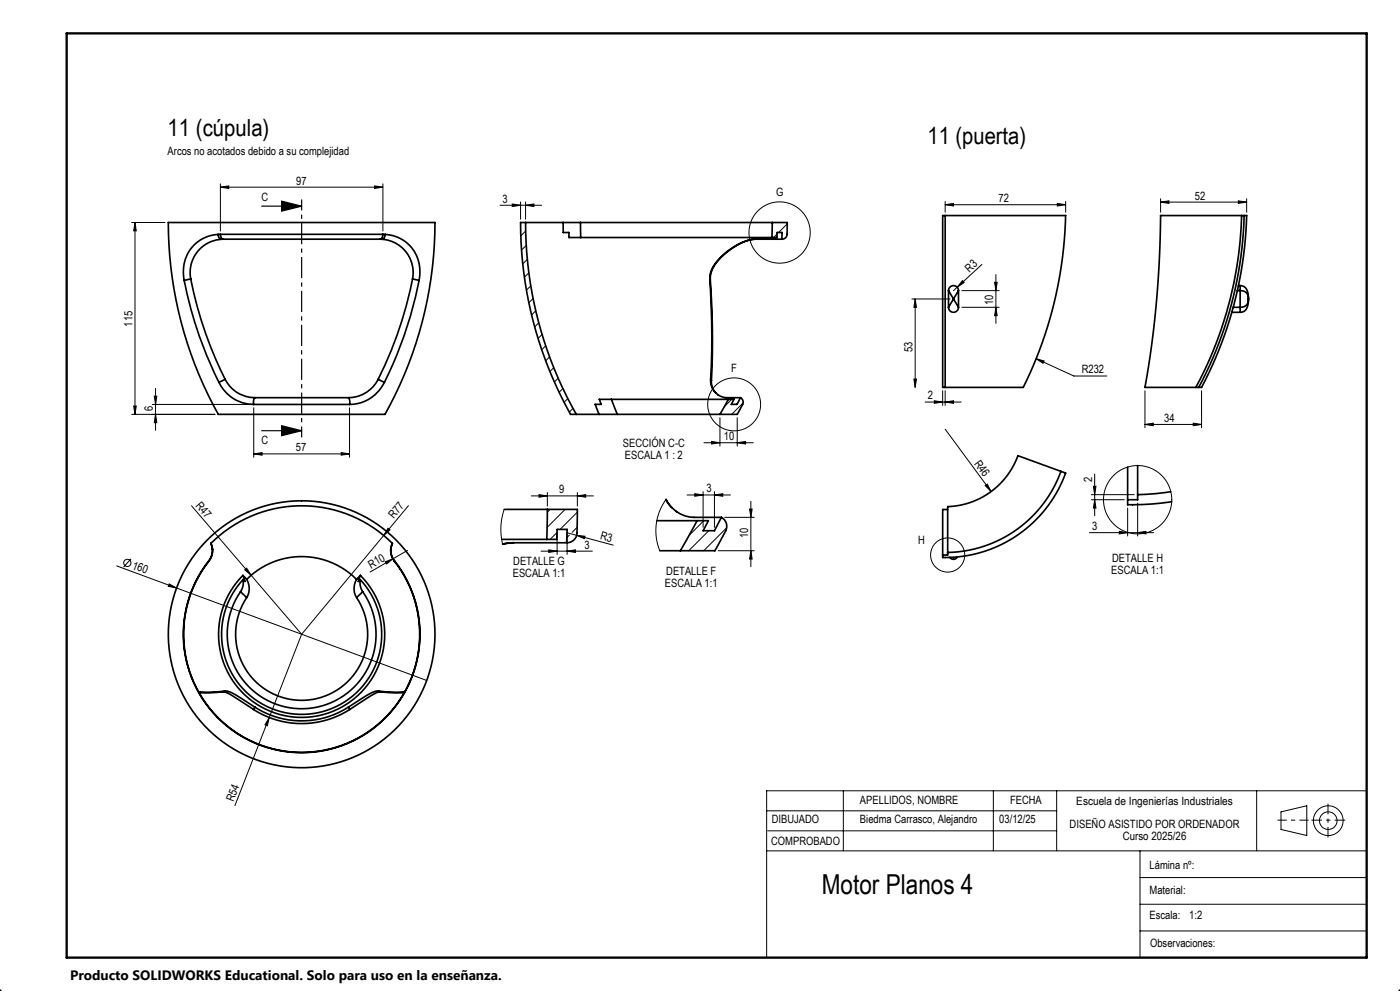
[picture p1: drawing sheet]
<svg xmlns="http://www.w3.org/2000/svg" width="420mm" height="297mm" viewBox="0 0 420 297" stroke-linecap="round" stroke-linejoin="round" font-family="sans-serif">
<g fill="none" stroke="#000" stroke-width=".5">
<path d="M50.5 66.7h79.9a115.4 115.4 0 0 1-15 57.5h-49.8a116.2 116.2 0 0 1-15.1-57.5zM65.4 70.2a11.1 11.1 0 0 0-10.1 13.9M65.4 70.2a1.33 1.33 0 0 0 1 1.5M66.1 70.2h48.8M66.1 70.2a1.3 1.3 0 0 0 .9 1.5M66.1 70.2h-.7M66.4 71.7a10 10 0 0 0-9.2 11.9M67 71.7h47M67 71.7h-.6M114 71.7h.5M114.5 71.7a10 10 0 0 1 9.3 11.9M114.9 70.2a1.3 1.3 0 0 1-.9 1.5"/>
<path d="M114.9 70.2h.7M115.6 70.2a11.1 11.1 0 0 1 10.1 13.9M115.6 70.2a1.33 1.33 0 0 1-1.1 1.5M157.7 66.7a116.2 116.2 0 0 0 15.2 57.5M157.7 66.7h11.2M157.7 66.7h-1.5a117.7 117.7 0 0 0 15 57.5h1.7M168.9 66.7l.1 3h1.7v1.5h3.5M168.9 66.7h5.2M174.1 66.7l.1 4.5M174.1 66.7h57.6M174.2 71.2h57.4M226.1 71.7h.1a18.8 18.8 0 0 0-12.6 9.3l-.5 2.7"/>
<path d="M226.1 71.7a18.6 18.6 0 0 0-12.7 9.3l-.5 2.6M226.6 71.7h-.5M231.6 71.2h1.5v-1.5h1.5v2M231.7 66.7h4.5v1.8a3.3 3.3 0 0 1-.8 2.9l-.8 .3M231.7 66.7l-.1 4.5M234.6 71.7h-8.5M234.6 71.7h.1M283.5 64.6h-.7v51.5h.7M283.5 64.6v51.5M283.5 64.6h36.2a122.1 122.1 0 0 1-12.7 51.5h-23.5M372.5 64.6h1.5a116.2 116.2 0 0 1-13.5 51.5h-1.7M372.5 64.6h-24.3a302.5 302.5 0 0 1-4.7 51.5h15.3"/>
<path d="M372.5 64.6a114.7 114.7 0 0 1-13.7 51.5M373.2 64.6a115.5 115.5 0 0 1-13.6 51.5M55.3 84.1a119.8 119.8 0 0 0 10.4 30.5M57.2 83.6a117.7 117.7 0 0 0 10.3 30.1M57.2 83.6l-1.9 .5M123.8 83.6a117.7 117.7 0 0 1-10.4 30.1M123.8 83.6l1.9 .5M125.7 84.1a119.8 119.8 0 0 1-10.4 30.5M212.9 83.6l.7 17.1-.4 13M212.9 83.6l.2 .1M213.1 83.7a283.8 283.8 0 0 1 .4 31.5l.4 1.4 .8 1.1M284.5 87.1l1.5 2.5"/>
<path d="M284.5 87.1a1.5 1.5 0 0 1 1.5-1.5 1.5 1.5 0 0 1 1.5 1.5M284.5 92.1a1.5 1.5 0 0 0 1.5 1.5 1.5 1.5 0 0 0 1.5-1.5M284.5 87.1v5M286 89.6l1.5 2.5M286 89.6l-1.5 2.5M287.5 87.1l-1.5 2.5M287.5 87.1v5M369.5 93.6h2.5M370 92.1h2M371.2 87.1h.8M371.5 85.6h.5M372 85.6a2.85 2.85 0 0 1 2.5 3.4v.6"/>
<path d="M372 87.1a2.22 2.22 0 0 1 2.5 2.5M372 85.6v1.5M372 92.1v1.5M372 87.1v5M374.5 89.6a3.4 3.4 0 0 1-1.9 3.9l-.6 .1M374.5 89.6a2.21 2.21 0 0 1-2.5 2.5M65.7 114.6a11.7 11.7 0 0 0 10.4 6.6M67.5 113.7a10 10 0 0 0 9 5.5M67.5 113.7l-1.8 .9M76.5 119.2h28M76.5 119.2a2.25 2.25 0 0 0-.4 2M104.5 119.2a2.25 2.25 0 0 1 .4 2"/>
<path d="M113.4 113.7a10 10 0 0 1-8.9 5.5M113.4 113.7l1.9 .9M115.3 114.6a11.6 11.6 0 0 1-10.4 6.6M183.4 119.7h-3.6l.5 1.5h-1.8l1.2 3M183.4 119.7l1.8 4.5M183.4 119.7h35.1M213.2 113.7a5.3 5.3 0 0 0 6.3 5.5h2.6M213.2 113.7l.2 .4M215.3 118.3h.1M218.5 119.7l-2.5 4.5M222.1 119.2a1.73 1.73 0 0 1 .3 2.8l-1.2 2.2h-5.2M222.1 119.2l-1 2h-1.7l.8-1.5h-1.7"/>
<path d="M76.1 121.2h28.8M172.9 124.2h6.8M179.7 124.2h5.5M185.2 124.2h30.8M338.3 140v9.8M341.3 139.5v8.8M151.3 152.7h12.9M164.2 152.7h9l-.1 6.2a3.2 3.2 0 0 1-3.1 3.8M164.2 152.7l-.2 9M197 156.1h12.1M199.8 149.8a10.1 10.1 0 0 0 9.9 5.3h6.7M199.8 149.6l1.8 2.6"/>
<path d="M202.8 153.2l.2 .1M209.1 156.1l-5 9M216.4 155.1a3.1 3.1 0 0 1 .9 4.8l-2.8 5.2h-10.4M216.4 155.1l-2.1 4h-3.4l1.6-3h-3.4M284.3 152.7h-1.5v13.6M318.3 141.3l-12.9-4.7a23.2 23.2 0 0 1-21.1 15.2v13.8M318.3 141.3a37 37 0 0 1-34 24.3M318.3 141.3l1.4 .5a38.5 38.5 0 0 1-36.9 25.3v-.8M338.3 149.8v1.5l7-.2 6.2-.7M341.3 148.3v1.5h-3M351.2 147.4l-4.4 .5-5.5 .4M62.7 168.1a35.5 35.5 0 0 0 3.7 48 35.5 35.5 0 0 0 48.2 0 35.5 35.5 0 0 0 3.7-48"/>
<path d="M62.7 168.1h.1M62.7 168.1a35.4 35.4 0 0 0 3.7 48 35.4 35.4 0 0 0 48.1 0 35.4 35.4 0 0 0 3.8-48M63.3 162.9a5 5 0 0 1-.6 5.2M63.3 162.9a38.5 38.5 0 0 1 54.4 0M63.3 162.9a5.1 5.1 0 0 1-.6 5.2M72.2 177.3l1.8 1.8M72.2 177.3a22.3 22.3 0 0 0 18.3 35.1 22.3 22.3 0 0 0 18.3-35.1M72.9 172.5l1.1 1.1M72.9 172.5a24.9 24.9 0 0 0 0 35.2 24.9 24.9 0 0 0 35.2 0 24.9 24.9 0 0 0 0-35.2M72.9 172.5l.6 1.8-.6-.6M72.9 173.7l.1 .6a4.8 4.8 0 0 1-.8 3M72.9 173.7a24 24 0 0 0 .8 33.6 24 24 0 0 0 33.6 0 24 24 0 0 0 .8-33.6"/>
<path d="M74 179.1a19.8 19.8 0 0 0 16.5 30.8 19.8 19.8 0 0 0 16.5-30.8M74 173.6a23.3 23.3 0 0 1 33 0M74 173.6a5.3 5.3 0 0 1 0 5.5M107 173.6a5.4 5.4 0 0 0 0 5.5M108.1 173.7a4.9 4.9 0 0 0 .7 3.6M108.1 172.5l-1.1 1.1M108.1 172.5l-.6 1.8 .6-.6M108.8 177.3l-1.8 1.8M117.7 162.9a5 5 0 0 0 .6 5.2M117.7 162.9a4.9 4.9 0 0 0 .6 5.2M118.3 168.1h.1M150.5 161.7h13.5"/>
<path d="M153.1 162.7h.2l-2.5 .4M153.1 162.7l-2.3 .4M154.1 162.7h-1M164 161.7h3l.1-3h3l-.1 4M170 162.7h-16.9M197.9 165.1h6.2M284.3 165.6v.7h-1.5M287.2 166.9a1.31 1.31 0 0 1-2.2 .1M67 207.3l-4.3 .3h-3M67 207.3h.2a43.5 43.5 0 0 1 8.8 5.3M67.5 207.1a10.2 10.2 0 0 1 4.7 2.1l4.3 2.7M67.5 207.1l-4.4 .4-3.5-.2"/>
<path d="M67.5 207.1l-.5 .2M76 212.6a26.8 26.8 0 0 0 29 0M76.5 211.9a26 26 0 0 0 28 0M76.5 211.9l-.5 .7M104.5 211.9l.5 .7M113.4 207.1h-.3a31.1 31.1 0 0 0-8.6 4.8M113.4 207.1l3.9 .3 4.1-.1M113.4 207.1l.6 .2M114 207.3l4.1 .3h3.1M114 207.3h-.1a40.2 40.2 0 0 0-9 5.3"/>
<circle cx="90.5" cy="190.1" r="40"/>
</g>
<g fill="none" stroke="#000" stroke-width=".3">
<path d="M66.1 56.1l2.5-.4v.8zM66.1 55.1v14.1M66.1 56.1h48.8M112.4 55.7l2.5 .4-2.5 .4zM114.9 55.1v14.1M348.2 59.6v4M374 59.6v4M39.5 66.7h10M40.5 66.7l.4 2.5h-.8zM40.5 66.7v57.5M150 61.5h12.5M153.7 61.1l2.5 .4-2.5 .4z"/>
<path d="M156.2 60.5v5.2M157.7 61.5l2.5-.4v.8zM157.7 60.5v5.2M157.7 69.2l-1.5 1.5M157.9 73.6l-1.4 1.4M158.2 77.7l-1.4 1.4M232.1 66.7l-.4 .4M233.1 70.1l-1 1.1M236.2 67.1l-2.6 2.6M283.5 61.4l2.5-.4v.7zM283.5 60.4v3.2M283.5 61.4h36.2"/>
<path d="M294.6 79.2l-8.6 7.9M317.2 61l2.5 .4-2.5 .3zM319.7 60.4v3.2M348.2 60.6l2.5-.4v.8zM348.2 60.6h25.8M371.5 60.2l2.5 .4-2.5 .4zM158.7 81.8l-1.4 1.3M159.2 85.7l-1.3 1.3M159.9 89.5l-1.2 1.2M160.7 93.2l-1.2 1.2M161.6 96.7l-1.2 1.3M273.5 89.6h11.5"/>
<path d="M274.5 89.6l.4 2.5h-.7zM274.5 89.6v26.5M288.5 92.1h11.3M288.5 87.1h11.3M288.7 84.1l.6 .6-2.1 1.4zM298.4 84.6h.8l-.4 2.5zM298.8 92.1l.4 2.5h-.8zM298.8 82.3v14.6M46.3 118.7h.7l-.3 2.5zM46.7 116.4v12.6M162.6 100.2l-1.2 1.2M163.7 103.6l-1.2 1.2"/>
<path d="M164.9 107l-1.2 1.1M166.1 110.2l-1.1 1.2M167.5 113.4l-1.2 1.1M168.9 116.4l-1.2 1.2M170.3 119.5l-1.1 1.1M219.5 119.7l-2.2 2.2M274.2 113.6h.7l-.4 2.5zM282.8 117.1v4.4M283.5 117.1v4.4M310.8 107.5l2.4 .7-.3 .7zM310.8 107.5l11.4 5.2h9.8M343.5 117.1v11.1"/>
<path d="M360.5 117.1v11.1M39.5 124.2h25M40.1 121.7h.8l-.4 2.5zM45.7 121.2h29.4M46.7 124.2l.3 2.5h-.7zM76.1 136l2.5-.4v.8zM76.1 122.2v14.8M76.1 136h28.8M102.4 135.6l2.5 .4-2.5 .4zM104.9 122.2v14.8M171.9 122.4l-1.1 1.1M211.2 132.7h14.8"/>
<path d="M213.5 132.3l2.5 .4-2.5 .4zM216 125.2v8.5M221.2 132.7l2.5-.4v.8zM221.2 125.2v8.5M222.9 120.7l-3.4 3.5M277.5 120.5h10.9M280.3 120.1l2.5 .4-2.5 .4zM283.5 120.5l2.5-.4v.8zM283.5 128.6l13.8 18.7M343.5 127.2l2.5-.4v.8zM343.5 127.2h17M358 126.8l2.5 .4-2.5 .4z"/>
<path d="M57.5 151.6l17.8 20.8M116.4 158.3l.6 .5-1.9 1.7zM122.5 151.5l-32 38.6M151.3 152.7l-.7 2.5-.3 2.7v2.6l.5 2.6M159.4 148.6h18.6M161.7 148.2l2.5 .4-2.5 .4zM164.2 147.6v4.1M165 152.7l-.8 .8M167.1 159.6l-2.1 2.1M167.1 159.7v6.5M169.5 152.7l-5.4 5.4M173.1 158l-1.5 1.6"/>
<path d="M173.2 153.5l-5.2 5.2M173.2 148.6l2.5-.4v.8zM173.2 147.6v4.1M199.8 149.6l-1.9 3.6-1 3.9v4l1 4M206.1 148.3h13M208.4 148l2.5 .3-2.5 .4zM210.9 147.3v10.8M211.1 156.1l-4.4 4.4M212.6 159.1l-6 6M214.3 148.3l2.5-.3v.7zM214.3 147.3v10.8M216.6 155.1l-.4 .4"/>
<path d="M217.4 155.1h8.9M218 158.2l-6.9 6.9M224.9 152.6h.7l-.3 2.5zM225.3 150.2v19.7M295.5 145.5l.7-.4 1.1 2.2zM326.8 159.6h19.3M327.4 148.3h12.9M327.4 149.8h9.9M328 145.8h.8l-.4 2.5zM328.4 149.8l.4 2.5h-.8zM328.4 142.1v12.5M335.8 159.2l2.5 .4-2.5 .4z"/>
<path d="M338.3 152.3v8.3M341.3 159.6l2.5-.4v.8zM341.3 150.8v9.8M35 169.6l18 6.6M39.3 167.5l-2.2 2.4M50.8 175l2.2 1.2-2.5-.5zM53 176.2l75 27.7M73.4 170.8l.6-.5 1.3 2.1zM75.3 172.4l15.2 17.7M115.6 168.4l2.3-.9-1.9 1.5zM122.3 165l-11.3 6.4M162.3 165.2h15.4"/>
<path d="M164.6 164.8l2.5 .4-2.5 .4zM170.1 165.2l2.5-.4v.8zM170.8 160.4l-.7 .7M173 160.4l2.5 .3-.2 .8zM184 163.4l-13.9-3.7v6.5M215.5 165.1h10.8M225.3 165.1l.3 2.5h-.7zM90.5 190.1l-20 51.4M80.8 215l-.6 2.5-.7-.3zM253 237v18M298 237v18M317 237v18"/>
<path d="M377 237v18M410 237h-180v50M230 255h180M230 243h87M230.3 249h86.7M342 255v32M384.3 243.3l7.7-1.8v8.9l-7.7-1.8zM342 279h68M342 271h68M342 263h68M-.1 297h.6M0 297l.1 .1"/>
<path d="M0 296.5v.6M.4 296.6l-.4 .5M419.5 297h.5M419.6 296.6l.4 .4M420 296.5v.6M420 297l-.1 .1"/>
<circle cx="233.9" cy="69.7" r="9.2"/>
<circle cx="220.2" cy="121.2" r="7.9"/>
<circle cx="341.3" cy="149.8" r="10.2"/>
<circle cx="38.2" cy="168.7" r="1.09"/>
<circle cx="284.3" cy="166.3" r="5.1"/>
<circle cx="398.5" cy="245.9" r="4.5"/>
<circle cx="398.5" cy="245.9" r="2.64"/>
</g>
<path d="M78.5 61.8h12M84.5 60.3l6 1.5-6 1.5zM78.5 129.1h12M84.5 127.6l6 1.5-6 1.5z" fill="none" stroke="#000" stroke-width=".35"/>
<path d="M90.5 59.8v71.3" fill="none" stroke="#000" stroke-width=".35" stroke-dasharray="6.3 1.3 1.3 1.3" stroke-dashoffset="3.1" stroke-linecap="butt"/>
<path d="M398.4 251v-10.1M403.5 245.8h-10.1" fill="none" stroke="#000" stroke-width=".3" stroke-dasharray="6.3 1.3 1.3 1.3" stroke-dashoffset="3.2" stroke-linecap="butt"/>
<path d="M392.6 245.8h-9.3" fill="none" stroke="#000" stroke-width=".3" stroke-dasharray="6.3 1.3 1.3 1.3" stroke-dashoffset="3.6" stroke-linecap="butt"/>
<path d="M20 10h390v277h-390z" fill="none" stroke="#000" stroke-width=".7"/>
<g fill="#000">
<path d="M288.7 84.1l.6 .6-2.1 1.4zM295.5 145.5l.7-.4 1.1 2.2zM50.8 175l2.2 1.2-2.5-.5zM73.4 170.8l.6-.5 1.3 2.1zM116.4 158.3l.6 .5-1.9 1.7zM115.6 168.4l2.3-.9-1.9 1.5zM173 160.4l2.5 .3-.2 .8zM80.8 215l-.6 2.5-.7-.3z"/>
<path d="M66.1 56.1l2.5-.4v.8zM112.4 55.7l2.5 .4-2.5 .4z"/>
<path d="M40.5 66.7l.4 2.5h-.8zM40.1 121.7h.8l-.4 2.5zM274.5 89.6l.4 2.5h-.7zM274.2 113.6h.7l-.4 2.5zM328 145.8h.8l-.4 2.5zM328.4 149.8l.4 2.5h-.8z"/>
<path d="M84.5 60.3l6 1.5-6 1.5zM84.5 127.6l6 1.5-6 1.5z"/>
<path d="M157.7 61.5l2.5-.4v.8zM153.7 61.1l2.5 .4-2.5 .4z"/>
<path d="M298.8 92.1l.4 2.5h-.8zM298.4 84.6h.8l-.4 2.5z"/>
<path d="M46.7 124.2l.3 2.5h-.7zM46.3 118.7h.7l-.3 2.5z"/>
<path d="M102.4 135.6l2.5 .4-2.5 .4zM76.1 136l2.5-.4v.8z"/>
<path d="M213.5 132.3l2.5 .4-2.5 .4zM221.2 132.7l2.5-.4v.8zM283.5 61.4l2.5-.4v.7zM317.2 61l2.5 .4-2.5 .3zM280.3 120.1l2.5 .4-2.5 .4zM283.5 120.5l2.5-.4v.8zM310.8 107.5l2.1 1.4 .3-.7zM348.2 60.6l2.5-.4v.8zM371.5 60.2l2.5 .4-2.5 .4zM343.5 127.2l2.5-.4v.8zM358 126.8l2.5 .4-2.5 .4zM164.6 164.8l2.5 .4-2.5 .4zM170.1 165.2l2.5-.4v.8zM161.7 148.2l2.5 .4-2.5 .4zM173.2 148.6l2.5-.4v.8zM335.8 159.2l2.5 .4-2.5 .4zM341.3 159.6l2.5-.4v.8z"/>
<path d="M208.4 148l2.5 .3-2.5 .4zM214.3 148.3l2.5-.3v.7z"/>
<path d="M224.9 152.6h.7l-.3 2.5zM225.3 165.1l.3 2.5h-.7z"/>
</g>
<text font-size="8.2" x="246.6" y="267.9">Motor Planos 4</text>
<g font-size="7.1">
<text x="50.3" y="40.9">11 (cúpula)</text>
<text x="278.3" y="43.1">11 (puerta)</text>
</g>
<text font-size="4.1" x="21" y="293.7">Producto SOLIDWORKS Educational. Solo para uso en la enseñanza.</text>
<g font-size="3.4">
<text x="50.3" y="46.4">Arcos no acotados debido a su complejidad</text>
<text x="88.9" y="55.3">97</text>
<text x="232.8" y="58.8">G</text>
<text x="358.5" y="59.8">52</text>
<text x="78.5" y="60.2">C</text>
<text x="150.8" y="60.7">3</text>
<text x="299.6" y="60.6">72</text>
<text x="290.9" y="81.7" transform="rotate(-43 290.9 81.7)">R3</text>
<text x="298" y="91.3" transform="rotate(-90 298 91.3)">10</text>
<text x="39.7" y="97.9" transform="rotate(-90 39.7 97.9)">115</text>
<text x="273.8" y="105.5" transform="rotate(-90 273.8 105.5)">53</text>
<text x="219.3" y="111.6">F</text>
<text x="324.5" y="111.9">R232</text>
<text x="278.3" y="119.7">2</text>
<text x="45.9" y="123.3" transform="rotate(-90 45.9 123.3)">6</text>
<text x="217.2" y="131.9">10</text>
<text x="349.3" y="126.4">34</text>
<text x="78.5" y="132.9">C</text>
<text x="88.8" y="135.3">57</text>
<text x="186.9" y="133.9">SECCIÓN C-C</text>
<text x="187.5" y="137.4">ESCALA 1 : 2</text>
<text x="292.1" y="139" transform="rotate(54 292.1 139)">R46</text>
<text x="167.8" y="147.9">9</text>
<text x="211.9" y="147.6">3</text>
<text x="327.6" y="144.4" transform="rotate(-90 327.6 144.4)">2</text>
<text x="58.6" y="151.7" transform="rotate(49 58.6 151.7)">R47</text>
<text x="118.1" y="155.6" transform="rotate(-50 118.1 155.6)">R77</text>
<text x="179.9" y="161.5" transform="rotate(15 179.9 161.5)">R3</text>
<text x="224.5" y="161.2" transform="rotate(-90 224.5 161.2)">10</text>
<text x="327.6" y="158.9">3</text>
<text x="175.4" y="164.4">3</text>
<text x="275.4" y="163">H</text>
<text x="39.5" y="170.4" transform="rotate(20 39.5 170.4)">160</text>
<text x="111.3" y="170.4" transform="rotate(-30 111.3 170.4)">R10</text>
<text x="153.8" y="172.9">ESCALA 1:1</text>
<text x="154" y="169.4">DETALLE G</text>
<text x="199.9" y="172.4">DETALLE F</text>
<text x="333.4" y="172">ESCALA 1:1</text>
<text x="333.6" y="168.5">DETALLE H</text>
<text x="199.5" y="175.9">ESCALA 1:1</text>
<text x="70" y="240.4" transform="rotate(-69 70 240.4)">R54</text>
<text x="258" y="240.8">APELLIDOS, NOMBRE</text>
<text x="303" y="240.8">FECHA</text>
<text x="322.9" y="241.2">Escuela de Ingenierías Industriales</text>
<text x="231.6" y="246.7">DIBUJADO</text>
<text x="258" y="246.7">Biedma Carrasco, Alejandro</text>
<text x="299.8" y="246.7">03/12/25</text>
<text x="320.9" y="248.2">DISEÑO ASISTIDO POR ORDENADOR</text>
<text x="336.8" y="251.7">Curso 2025/26</text>
<text x="231.4" y="253.2">COMPROBADO</text>
<text x="344.9" y="260.4">Lámina nº:</text>
<text x="344.9" y="268">Material:</text>
<text x="344.9" y="275.4">Escala:</text>
<text x="356.8" y="275.4">1:2</text>
<text x="345" y="283.9">Observaciones:</text>
</g>
</svg>
